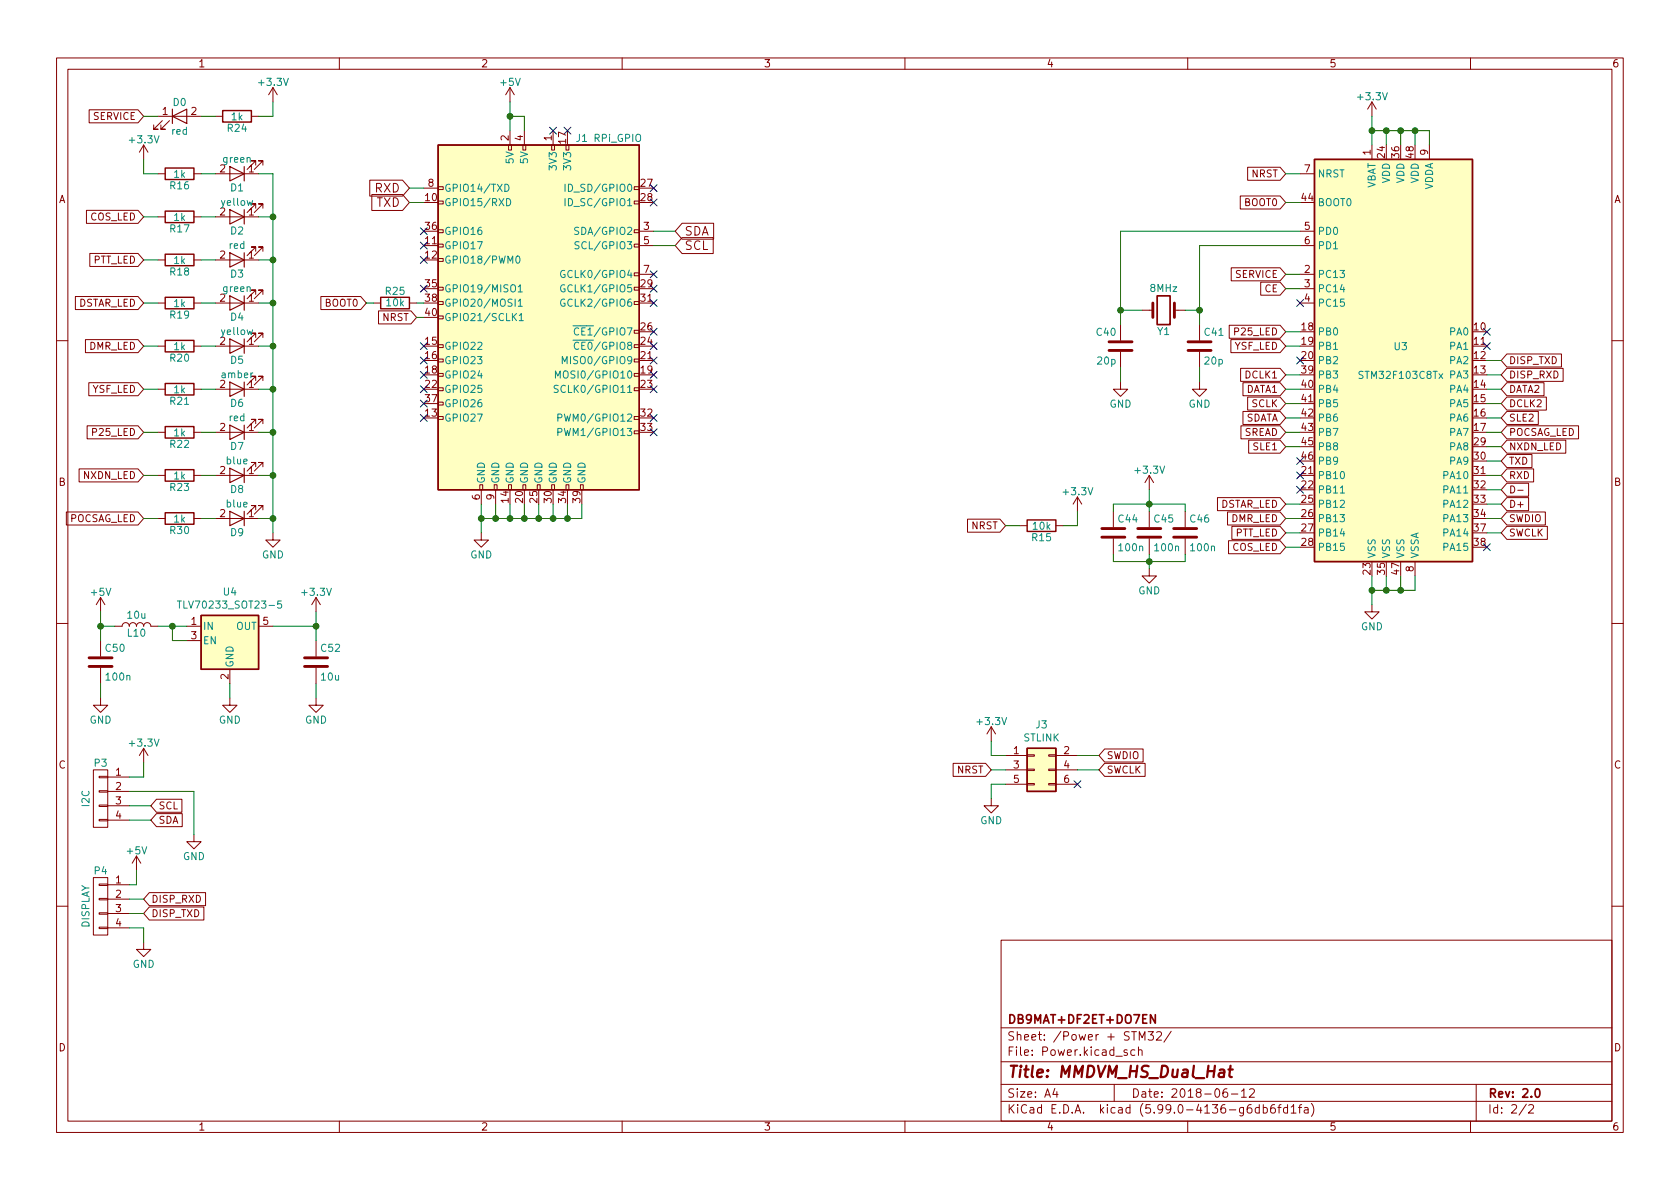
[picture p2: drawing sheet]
<svg xmlns="http://www.w3.org/2000/svg" width="297mm" height="210mm" viewBox="0 0 297 210" stroke-linecap="round" stroke-linejoin="round" font-family="sans-serif">
<g fill="none" stroke="#840000" stroke-width=".18">
<path d="M10 10.2h277v190.1h-277zM12 12.2h273v186.1h-273zM15.8 19.4h8.6l1 1.2-1 1.1h-8.6zM48.3 15.5l-.8 1.3M48.3 15.5v2.5M48.3 15.5l.7 1.3M60 10.2v2M90.2 15.5l-.8 1.3M90.2 15.5v2.5M90.2 15.5l.7 1.3M110 10.2v2M160 10.2v2"/>
<path d="M210 10.2v2M242.6 18l-.8 1.3M242.6 18v2.6M242.6 18l.7 1.3M260 10.2v2M15.3 37.2h9.1l1 1.1-1 1.2h-9.1zM25.4 25.6l-.8 1.3M25.4 25.6v2.6M25.4 25.6l.8 1.3M27.9 20.6h7.7M27.9 30.7h1.3M27.9 38.3h1.3"/>
<path d="M28.7 21.3l-1.5 1.6h.7h-.7v-.8M30 21.3l-1.6 1.6h.8h-.8v-.8M34.3 30.7h1.3M34.3 38.3h1.3M38.1 20.6h1.3M38.1 30.7h7.6M38.1 38.3h7.6M44.4 20.6h1.3M45.2 36.8v-.7h-.8h.8l-1.5 1.5M45.2 29.2v-.8h-.8h.8l-1.5 1.6M46.5 36.8v-.7h-.8h.8l-1.5 1.5M46.5 29.2v-.8h-.8h.8l-1.5 1.6"/>
<path d="M65.4 31.9h5.8l1.2 1.4-1.2 1.4h-5.8zM65.7 34.4h5.5l1.2 1.4-1.2 1.4h-5.5zM74.9 33.3h2.6M77.5 35.6h.9v.5h-.9zM77.5 33h.9v.5h-.9zM89.9 25.6h.5v.9h-.5zM90.2 23.1v2.5M92.5 25.6h.5v.9h-.5zM92.7 23.1v2.5M97.5 25.6h.5v.9h-.5zM97.8 23.1v2.5M100.1 25.6h.5v.9h-.5z"/>
<path d="M112.1 35.6h.9v.5h-.9zM112.1 33h.9v.5h-.9zM120.6 39.5h5.6v2.8h-5.6l-1.2-1.4zM219.3 34.7h7l1 1.1-1 1.2h-7zM220.6 29.6h5.7l1 1.1-1 1.2h-5.7zM229.9 30.7h2.5M242.6 25.6v2.6M252.7 25.6v2.6M13.3 52.4h11.1l1 1.2-1 1.1h-11.1zM15.9 44.8h8.5l1 1.2-1 1.1h-8.5zM27.9 46h1.3M27.9 53.6h1.3"/>
<path d="M34.3 46h1.3M34.3 53.6h1.3M38.1 46h7.6M38.1 53.6h7.6M45.2 59.7v-.8h-.8h.8l-1.5 1.5M45.2 52.1v-.8h-.8h.8l-1.5 1.5M45.2 44.4v-.7h-.8h.8l-1.5 1.5M46.5 59.7v-.8h-.8h.8l-1.5 1.5M46.5 52.1v-.8h-.8h.8l-1.5 1.5M46.5 44.4v-.7h-.8h.8l-1.5 1.5M56.7 52.4h7.1l1 1.2-1 1.1h-7.1zM66 53.6h1.3"/>
<path d="M66.9 55h5.8l1 1.1-1 1.2h-5.8zM72.4 53.6h1.3M74.9 43.4h2.6M77.5 55.9h.9v.5h-.9zM77.5 53.3h.9v.5h-.9zM77.5 50.8h.9v.5h-.9zM77.5 45.7h.9v.5h-.9zM77.5 43.2h.9v.5h-.9zM77.5 40.6h.9v.5h-.9zM112.1 53.3h.9v.5h-.9zM112.1 50.8h.9v.5h-.9zM112.1 48.3h.9v.5h-.9z"/>
<path d="M112.1 43.2h.9v.5h-.9zM112.1 40.6h.9v.5h-.9zM113 53.6h2.6M113 43.4h2.6M113 40.9h2.6M113 48.5h2.6M120.6 42h5.5v2.8h-5.5l-1.2-1.4zM198.1 57.4v2.8M201.9 54.9h1.9M207.6 54.9h1.9M212.1 57.4v2.8M217.3 57.5h9l1 1.2-1 1.1h-9z"/>
<path d="M217.7 47.4h8.6l1 1.1-1 1.2h-8.6zM222.9 49.9h3.4l1 1.1-1 1.2h-3.4zM229.9 53.6h2.5M229.9 43.4h2.5M229.9 40.9h2.5M229.9 48.5h2.5M229.9 51h2.5M10 60.2h2M15.1 60.1h9.3l1 1.1-1 1.2h-9.3zM15.4 75.3h9l1 1.1-1 1.2h-9zM15.7 67.7h8.7l1 1.1-1 1.2h-8.7zM27.9 76.4h1.3"/>
<path d="M27.9 68.8h1.3M27.9 61.2h1.3M34.3 76.4h1.3M34.3 68.8h1.3M34.3 61.2h1.3M38.1 76.4h7.6M38.1 68.8h7.6M38.1 61.2h7.6M45.2 74.9v-.7h-.8h.8l-1.5 1.5M45.2 67.3v-.8h-.8h.8l-1.5 1.6M46.5 74.9v-.7h-.8h.8l-1.5 1.5M46.5 67.3v-.8h-.8h.8l-1.5 1.6"/>
<path d="M77.5 73.7h.9v.5h-.9zM77.5 71.1h.9v.5h-.9zM77.5 68.6h.9v.5h-.9zM77.5 66h.9v.5h-.9zM77.5 63.5h.9v.5h-.9zM77.5 61h.9v.5h-.9zM112.1 76.2h.9v.5h-.9zM112.1 73.7h.9v.5h-.9zM112.1 68.6h.9v.5h-.9zM112.1 66h.9v.5h-.9zM112.1 63.5h.9v.5h-.9zM113 63.7h2.6"/>
<path d="M198.1 67.6v1.2h1.3l-1.3 1.3-1.3-1.3h1.3M198.1 62.2v2.8M212.1 67.6v1.2h1.3l-1.3 1.3-1.3-1.3h1.3M212.1 62.2v2.8M217.6 60.1h8.7l1 1.1-1 1.2h-8.7zM219.3 65.1h7l1 1.2-1 1.1h-7zM219.4 75.3h6.9l1 1.1-1 1.2h-6.9zM219.8 72.8h6.5l1 1.1-1 1.2h-6.5zM219.8 67.7h6.5l1 1.1-1 1.2h-6.5zM220.6 70.2h5.7l1 1.2-1 1.1h-5.7zM220.8 77.8h5.5l1 1.2-1 1.1h-5.5zM229.9 71.4h2.5"/>
<path d="M260.3 61.2h2.6M266.4 67.7h6.6v2.3h-6.6l-1-1.2zM266.4 77.8h10.4v2.3h-10.4l-1-1.1zM266.4 75.3h12.7v2.3h-12.7l-1-1.2zM266.4 72.8h5.6v2.3h-5.6l-1-1.2zM266.4 70.2h7v2.3h-7l-1-1.1zM266.4 65.1h10v2.3h-10l-1-1.1zM266.4 62.6h9.7v2.3h-9.7l-1-1.2zM285 60.2h2M11.7 90.5h12.7l1 1.2-1 1.1h-12.7zM14 82.9h10.4l1 1.2-1 1.1h-10.4zM27.9 91.7h1.3"/>
<path d="M27.9 84.1h1.3M34.3 91.7h1.3M34.3 84.1h1.3M38.1 91.7h7.6M38.1 84.1h7.6M45.2 90.2v-.8h-.8h.8l-1.5 1.5M45.2 82.5v-.7h-.8h.8l-1.5 1.5M46.5 90.2v-.8h-.8h.8l-1.5 1.5M46.5 82.5v-.7h-.8h.8l-1.5 1.5M48.3 94.2v1.3h1.2l-1.2 1.3-1.3-1.3h1.3M84.8 85.7h.5v.9h-.5zM85.1 94.2v1.3h1.3l-1.3 1.3-1.3-1.3h1.3"/>
<path d="M85.1 86.6v2.5M87.4 85.7h.5v.9h-.5zM87.6 86.6v2.5M89.9 85.7h.5v.9h-.5zM92.5 85.7h.5v.9h-.5zM95 85.7h.5v.9h-.5zM97.5 85.7h.5v.9h-.5zM100.1 85.7h.5v.9h-.5zM102.6 85.7h.5v.9h-.5zM171.1 91.8h5.7l1 1.2-1 1.1h-5.7zM180.3 93h1.3M186.7 93h1.3"/>
<path d="M190.5 87.9l.8 1.2M190.5 87.9v2.5M190.5 87.9l-.8 1.2M196.8 90.4v2.8M196.8 95.2v2.8M203.2 84.1l-.8 1.2M203.2 84.1v2.5M203.2 90.4v2.8M203.2 95.2v2.8M203.2 84.1l.8 1.2M209.5 90.4v2.8M209.5 95.2v2.8"/>
<path d="M215.3 88h11l1 1.1-1 1.2h-11zM217 90.5h9.3l1 1.2-1 1.1h-9.3zM217.2 95.6h9.1l1 1.2-1 1.1h-9.1zM217.8 93.1h8.5l1 1.1-1 1.2h-8.5zM229.9 84.1h2.5M250.2 99.3v2.5M260.3 84.1h2.6M266.4 93.1h7.2v2.3h-7.2l-1-1.2zM266.4 90.5h6.8v2.3h-6.8l-1-1.1zM266.4 88h3.9v2.3h-3.9l-1-1.2zM266.4 85.5h3.9v2.3h-3.9l-1-1.2zM266.4 82.9h4.8v2.3h-4.8l-1-1.1z"/>
<path d="M266.4 80.4h4.5v2.3h-4.5l-1-1.2zM267.1 85.9a.63 .63 0 0 1 .7 .6 .63 .63 0 0 1-.7 .7zM268.4 86.7h.9M10 110.2h2M17.8 105.7v2.5M17.8 113.3v2.8M17.8 118.1v2.8M17.8 105.7l-.8 1.2M17.8 105.7l.7 1.2M20.3 110.7h1.3a.64 .64 0 0 1 .6-.6 .64 .64 0 0 1 .7 .6 .64 .64 0 0 1 .6-.6 .64 .64 0 0 1 .6 .6 .64 .64 0 0 1 .7-.6 .64 .64 0 0 1 .6 .6 .64 .64 0 0 1 .6-.6 .64 .64 0 0 1 .7 .6h1.2M33 110.7h2.6M33 113.3h2.6"/>
<path d="M40.6 118.4v2.5M45.7 110.7h2.6M55.9 105.7v2.5M55.9 113.3v2.8M55.9 118.1v2.8M55.9 105.7l-.8 1.2M55.9 105.7l.7 1.2M203.2 100.6v1.2h1.3l-1.3 1.3-1.3-1.3h1.3M242.6 106.9v1.3h1.2l-1.2 1.3-1.3-1.3h1.3M285 110.2h2M16.5 136.1h2.5v10.2h-2.5zM17.5 139.8h1.5v.3h-1.5z"/>
<path d="M17.5 137.3h1.5v.2h-1.5zM17.8 123.4v1.3h1.2l-1.2 1.3-1.3-1.3h1.3M19 137.4h3.9M19 139.9h3.9M25.4 132.3v2.6M25.4 132.3l-.8 1.3M25.4 132.3l.8 1.3M40.6 123.4v1.3h1.3l-1.3 1.3-1.2-1.3h1.2M55.9 123.4v1.3h1.2l-1.2 1.3-1.3-1.3h1.3M168.5 135h5.8l1 1.1-1 1.2h-5.8zM175.3 128.5l.7 1.3M175.3 128.5v2.6"/>
<path d="M175.3 128.5l-.8 1.3M177.8 133.6h3.8M177.8 136.1h3.8M177.8 138.7h3.8M181.6 138.6h1.3v.2h-1.3zM181.6 133.5h1.3v.2h-1.3zM181.6 136h1.3v.3h-1.3zM185.4 138.6h1.3v.2h-1.3zM185.4 133.5h1.3v.2h-1.3zM185.4 136h1.3v.3h-1.3zM186.7 133.6h3.8M186.7 136.1h3.8"/>
<path d="M186.7 138.7h3.8M195.3 132.4h6.8v2.3h-6.8l-1-1.1zM195.3 135h7.2v2.3h-7.2l-1-1.2zM16.5 155.2h2.5v10.1h-2.5zM17.5 158.9h1.5v.2h-1.5zM17.5 156.3h1.5v.3h-1.5zM17.5 144.9h1.5v.3h-1.5zM17.5 142.4h1.5v.2h-1.5zM19 156.5h3.9M19 159h3.9M19 142.5h3.9M19 145h3.9"/>
<path d="M24.1 151.4l-.7 1.2M24.1 151.4v2.5M24.1 151.4l.8 1.2M26.4 157.8h9.9v2.3h-9.9l-1-1.1zM27.7 143.9h4.5v2.3h-4.5l-1-1.2zM27.7 141.3h4.5v2.3h-4.5l-1-1.1zM34.3 147.6v1.2h1.3l-1.3 1.3-1.3-1.3h1.3M175.3 141.2v1.3h1.2l-1.2 1.3-1.3-1.3h1.3M10 160.2h2M17.5 164h1.5v.2h-1.5zM17.5 161.4h1.5v.3h-1.5zM19 161.5h3.9"/>
<path d="M19 164.1h3.9M25.4 166.6v1.3h1.3l-1.3 1.3-1.3-1.3h1.3M26.4 160.4h9.6v2.3h-9.6l-1-1.2zM177 166.3h108v32h-108zM285 160.2h2M60 198.3v2M110 198.3v2M160 198.3v2M177 194.8h108M177 191.8h108M177 187.8h108M177 181.8h108"/>
<path d="M186.5 192.5l-.4 1h1M186.9 193v1M197 191.8v3M199.3 185.7l-.4-.1-.2 .2 .1 .3 .5 .1v.4h-.6M200.6 185.7l-.4-.1-.3 .3v.4l.2 .3h.5M201.3 185.8l.2-.2 .4 .1v.9M201.3 185.1v1.5M201.4 183.9v-1.5l.5 1.1 .5-1.1v1.5M203 182.4h.9l-.5 .6 .5 .1v.7l-.3 .1h-.4l-.2-.1M204.5 182.6l.6-.2 .2 .2 .1 .3-1 1h1M207.1 182.4l-1.3 1.9M210 198.3v2"/>
<path d="M216.9 192.5a.59 .59 0 0 0-.7 .7v.5l.2 .3h.4l.2-.1 .1-.5-.2-.2-.4-.1-.3 .3M217.7 193.5h1.2M219.5 193l.4-.5v1.5M219.5 194h.9M220.9 192.7l.6-.2 .2 .2 .1 .3-.9 1h.9M221.2 195.3a.59 .59 0 0 0-.7 .7v.5l.1 .3h.5l.2-.1 .1-.5-.2-.2-.4-.1-.3 .3M222.6 195.9l-.4-.1-.3 .3v.4l.2 .3h.5M222.6 195.3v1.5M223.4 195.9l.4-.1 .3 .3v.4l-.2 .3h-.5M223.4 195.3v1.5M225.4 195.3a.59 .59 0 0 0-.8 .7v.5l.2 .3h.4l.2-.1 .1-.5-.1-.2-.5-.1-.3 .3M225.9 195.8h.6"/>
<path d="M226.5 195.3l-.4 .2v1.3M227.6 195.9l-.4-.1-.3 .3v.4l.2 .3h.5M227.6 195.3v1.5M228.3 195.8l.4-.5v1.5M228.3 196.8h.8M229.6 195.8h.5M230.1 195.3l-.3 .2v1.3M230.6 195.9h.6l.1 .9M231.3 196.2l-.5 .1a.29 .29 0 0 0-.2 .2 .29 .29 0 0 0 .2 .3h.5M231.9 195.1a1.72 1.72 0 0 1 0 2.3M260 198.3v2M261 191.8v6.5"/>
<path d="M269.9 195.3l-1.3 1.9M270.3 195.5l.6-.2 .2 .2 .1 .3-1 1h1"/>
</g>
<path d="M204.6 52.3h2.3v5.1h-2.3zM204.3 179.4v1.5l-.9-1.5v1.5M271.6 192.6l.2-.1a.82 .82 0 0 1 .6 .7 .82 .82 0 0 1-.3 .8h-.2a.81 .81 0 0 1-.6-.6 .81 .81 0 0 1 .3-.8z" fill="none" stroke="#840000" stroke-width=".3"/>
<path d="M217.2 189.1h.8M217.6 188.5l-.2 1.7v.2l.4 .1" fill="none" stroke="#840000" stroke-width=".4"/>
<g fill="none" stroke="#840000" stroke-width=".25">
<path d="M39.4 19.6h5v2h-5zM29.2 29.7h5.1v2h-5.1zM29.2 37.3h5.1v2.1h-5.1zM77.5 25.6h35.5v61h-35.5zM232.4 28.2h27.9v71.1h-27.9zM29.2 45h5.1v2h-5.1zM29.2 52.6h5.1v2h-5.1zM67.3 52.6h5.1v2h-5.1zM29.2 75.4h5.1v2.1h-5.1zM29.2 67.8h5.1v2h-5.1zM29.2 60.2h5.1v2h-5.1zM29.2 90.7h5.1v2h-5.1z"/>
<path d="M29.2 83.1h5.1v2h-5.1zM181.6 91.9h5.1v2.1h-5.1zM35.6 108.8h10.1v9.6h-10.1zM181.6 132.3h5.1v7.6h-5.1z"/>
</g>
<g fill="none" stroke="#840000" stroke-width=".2">
<path d="M30.5 19.3v2.5M30.5 20.6l2.5-1.3v2.5zM40.6 37.1l2.6 1.2-2.6 1.3zM40.6 29.5l2.6 1.2-2.6 1.3zM43.2 29.5v2.5M43.2 37.1v2.5M40.6 59.9l2.6 1.3-2.6 1.3zM40.6 52.3l2.6 1.3-2.6 1.3zM40.6 44.7l2.6 1.3-2.6 1.2zM43.2 44.7v2.5M43.2 52.3v2.6M43.2 59.9v2.6"/>
<path d="M40.6 75.2l2.6 1.2-2.6 1.3zM40.6 67.6l2.6 1.2-2.6 1.3zM43.2 67.6v2.5M43.2 75.2v2.5M40.6 90.4l2.6 1.3-2.6 1.3zM40.6 82.8l2.6 1.3-2.6 1.2zM43.2 82.8v2.5M43.2 90.4v2.6"/>
</g>
<g fill="#ffffc2" stroke="#ffffc2" stroke-width=".18">
<path d="M77.5 25.6h35.5v61h-35.5z"/>
<path d="M232.4 28.2h27.9v71.1h-27.9z"/>
<path d="M35.6 108.8h10.1v9.6h-10.1z"/>
<path d="M181.6 132.3h5.1v7.6h-5.1z"/>
</g>
<g fill="none" stroke="#008484" stroke-width=".18">
<path d="M89.3 32.6a.64 .64 0 0 1 .7 .6 .64 .64 0 0 1-.7 .6zM89.6 35.1a.64 .64 0 0 1 .7 .6 .64 .64 0 0 1-.7 .7zM99.9 32.6v1.2M99.9 35.1v1.3M90.8 56l.5 .7M91.3 45.4l.2-.1a.68 .68 0 0 1 .4 .6 .68 .68 0 0 1-.4 .6l-.2-.1-.1-.3zM91.3 55.4l-.7 .8M91.6 50.7l.4-.3v1.2M91.6 53.3l.4-.4v1.3M91.6 51.6h.8M91.6 54.2h.8M91.8 55.8l.4-.4v1.3"/>
<path d="M91.8 56.7h.7M99.8 50.4a.59 .59 0 0 0-.7 .6 .59 .59 0 0 0 .7 .6l.1-.5h-.2M99.8 53a.59 .59 0 0 0-.7 .5 .59 .59 0 0 0 .7 .6l.1-.5h-.2M99.8 47.9a.59 .59 0 0 0-.7 .5 .59 .59 0 0 0 .7 .6l.1-.5h-.2M101.3 57.6h1.3M102.3 58.1a.6 .6 0 0 0-.8 .4 .6 .6 0 0 0 .6 .7l.2-.1M102.3 40.3l-.5-.1-.2 .2 .1 .3 .6 .3v.3l-.2 .2-.5-.1M102.4 42.8l-.5-.1-.2 .3 .1 .3 .5 .2v.4l-.2 .1-.4-.1M98.2 66.9v-1.3l.4 .9 .5-.9v1.3M98.6 73.9l.6-.1 .2-.2-.1-.3-.7-.1v1.3M98.6 76.4h.6l.2-.2-.1-.3-.7-.1v1.2M98.7 68.2l-.5-.1-.2 .2v.3l.6 .3 .1 .3-.2 .2-.5-.1"/>
<path d="M99.4 64.3v-1.2l.4 .9 .5-.9v1.2M101.3 60.2h1.3M102.3 60.6a.6 .6 0 0 0-.8 .5 .6 .6 0 0 0 .6 .7l.2-.1M237 87.2h.7M31.4 106.3h.7M31.7 106.3v1.2M49.7 106.3h-.6v.6l.2-.1h.4l.1 .2-.1 .4-.1 .1-.5-.1"/>
</g>
<g fill="none" stroke="#840000" stroke-width=".51">
<path d="M203.8 53.6v2.5M207.6 53.6v2.5M196.1 62h4.1M196.1 60.4h4.1M210.1 62h4M210.1 60.4h4M194.8 95h4.1M194.8 93.5h4.1M201.2 95h4M201.2 93.5h4M207.5 95h4.1M207.5 93.5h4.1"/>
<path d="M15.7 117.9h4.1M15.7 116.3h4.1M53.8 117.9h4.1M53.8 116.3h4.1"/>
</g>
<g fill="none" stroke="#008400" stroke-width=".18">
<path d="M48.3 18v2.6h-2.6M90.2 18v5.1M25.4 28.2v2.5h2.5M25.4 38.3h2.5M25.4 20.6h2.5M35.6 30.7h2.5M35.6 38.3h2.5M35.6 20.6h2.5M45.7 30.7h2.6v63.5M45.7 38.3h2.6M72.4 35.8h2.5M72.4 33.3h2.5"/>
<path d="M90.2 20.6h2.5v2.5M227.3 30.7h2.6M227.3 35.8h2.6M242.6 20.6v5M242.6 23.1h10.1v2.5M245.1 23.1v2.5M247.6 23.1v2.5M250.2 23.1v2.5M25.4 53.6h2.5M25.4 46h2.5M35.6 53.6h2.5M35.6 46h2.5"/>
<path d="M45.7 53.6h2.6M45.7 46h2.6M64.8 53.6h1.2M73.7 53.6h1.2M73.7 56.1h1.2M115.6 40.9h3.8M115.6 43.4h3.8M198.1 54.9h3.8M209.5 54.9h2.6M227.3 58.7h2.6M227.3 51h2.6M227.3 48.5h2.6"/>
<path d="M229.9 40.9h-31.8v16.5M229.9 43.4h-17.8v14M25.4 61.2h2.5M25.4 68.8h2.5M25.4 76.4h2.5M35.6 61.2h2.5M35.6 68.8h2.5M35.6 76.4h2.5M45.7 61.2h2.6M45.7 68.8h2.6M45.7 76.4h2.6M198.1 65v2.6"/>
<path d="M212.1 65v2.6M227.3 61.2h2.6M227.3 68.8h2.6M227.3 71.4h2.6M227.3 73.9h2.6M227.3 76.4h2.6M227.3 79h2.6M227.3 66.3h2.6M262.9 68.8h2.5M262.9 71.4h2.5M262.9 73.9h2.5M262.9 76.4h2.5"/>
<path d="M262.9 79h2.5M262.9 63.7h2.5M262.9 66.3h2.5M25.4 91.7h2.5M25.4 84.1h2.5M35.6 91.7h2.5M35.6 84.1h2.5M45.7 91.7h2.6M45.7 84.1h2.6M85.1 89.1v5.1M87.6 89.1v2.6M90.2 89.1v2.6"/>
<path d="M92.7 89.1v2.6M95.2 89.1v2.6M97.8 89.1v2.6M100.3 89.1v2.6M102.9 89.1v2.6h-17.8M177.8 93h2.5M190.5 90.4v2.6h-2.5M196.8 90.4v-1.3h12.7v1.3M196.8 98v1.3h12.7v-1.3M203.2 86.6v3.8M203.2 98v2.6M227.3 91.7h2.6"/>
<path d="M227.3 89.1h2.6M227.3 94.2h2.6M227.3 96.8h2.6M262.9 91.7h2.5M262.9 81.5h2.5M262.9 84.1h2.5M262.9 89.1h2.5M262.9 86.6h2.5M262.9 94.2h2.5M17.8 108.2v5.1M17.8 110.7h2.5M27.9 110.7h5.1"/>
<path d="M30.5 110.7v2.6h2.5M48.3 110.7h7.6M55.9 108.2v5.1M242.6 101.8v5.1M245.1 101.8v2.6M247.6 101.8v2.6M250.2 101.8v2.6h-7.6M17.8 120.9v2.5M22.9 139.9h11.4v7.7M25.4 134.9v2.5h-2.5M40.6 120.9v2.5M55.9 120.9v2.5"/>
<path d="M175.3 131.1v2.5h2.5M175.3 136.1h2.5M177.8 138.7h-2.5v2.5M190.5 133.6h3.8M190.5 136.1h3.8M22.9 142.5h3.8M22.9 145h3.8M22.9 159h2.5M24.1 153.9v2.6h-1.2M22.9 164.1h2.5v2.5M22.9 161.5h2.5"/>
</g>
<g fill="none" stroke="#000084" stroke-width=".18">
<path d="M97.2 22.5l1.2 1.2M98.4 22.5l-1.2 1.2M99.7 22.5l1.2 1.2M100.9 22.5l-1.2 1.2M115 32.7l1.2 1.2M115 35.2l1.2 1.2M116.2 32.7l-1.2 1.2M116.2 35.2l-1.2 1.2M74.3 40.3l1.2 1.2M74.3 42.8l1.2 1.2M74.3 50.4l1.2 1.3M74.3 45.4l1.2 1.2"/>
<path d="M75.5 40.3l-1.2 1.2M75.5 42.8l-1.2 1.2M75.5 50.4l-1.2 1.3M75.5 45.4l-1.2 1.2M115 58.1l1.2 1.2M115 47.9l1.2 1.2M115 53l1.2 1.2M115 50.4l1.2 1.3M116.2 58.1l-1.2 1.2M116.2 47.9l-1.2 1.2M116.2 53l-1.2 1.2M116.2 50.4l-1.2 1.3"/>
<path d="M229.3 53l1.2 1.2M230.5 53l-1.2 1.2M262.3 58.1l1.2 1.2M263.5 58.1l-1.2 1.2M74.3 60.6l1.2 1.2M74.3 68.2l1.2 1.2M74.3 73.3l1.2 1.2M74.3 70.8l1.2 1.2M74.3 63.1l1.2 1.3M74.3 65.7l1.2 1.2M75.5 60.6l-1.2 1.2M75.5 68.2l-1.2 1.2"/>
<path d="M75.5 73.3l-1.2 1.2M75.5 70.8l-1.2 1.2M75.5 63.1l-1.2 1.3M75.5 65.7l-1.2 1.2M115 60.6l1.2 1.2M115 68.2l1.2 1.2M115 65.7l1.2 1.2M115 75.8l1.2 1.3M115 73.3l1.2 1.2M115 63.1l1.2 1.3M116.2 60.6l-1.2 1.2M116.2 68.2l-1.2 1.2"/>
<path d="M116.2 65.7l-1.2 1.2M116.2 75.8l-1.2 1.3M116.2 73.3l-1.2 1.2M116.2 63.1l-1.2 1.3M229.3 63.1l1.2 1.3M230.5 63.1l-1.2 1.3M262.3 60.6l1.2 1.2M263.5 60.6l-1.2 1.2M229.3 80.9l1.2 1.2M229.3 86l1.2 1.2M229.3 83.5l1.2 1.2M230.5 80.9l-1.2 1.2"/>
<path d="M230.5 86l-1.2 1.2M230.5 83.5l-1.2 1.2M262.3 96.2l1.2 1.2M263.5 96.2l-1.2 1.2M189.9 138.1l1.2 1.2M191.1 138.1l-1.2 1.2"/>
</g>
<g fill="#008400" stroke="#008400" stroke-width=".18">
<circle cx="245.1" cy="23.1" r=".51"/>
<circle cx="247.7" cy="23.1" r=".51"/>
<circle cx="250.2" cy="23.1" r=".51"/>
<circle cx="198.1" cy="54.9" r=".51"/>
<circle cx="95.3" cy="91.7" r=".51"/>
<circle cx="97.8" cy="91.7" r=".51"/>
<circle cx="100.3" cy="91.7" r=".51"/>
<circle cx="17.8" cy="110.7" r=".51"/>
<circle cx="242.6" cy="104.4" r=".51"/>
<circle cx="203.2" cy="89.1" r=".51"/>
<circle cx="203.2" cy="99.3" r=".51"/>
<circle cx="245.1" cy="104.4" r=".51"/>
<circle cx="247.7" cy="104.4" r=".51"/>
<circle cx="212.1" cy="54.9" r=".51"/>
<circle cx="242.6" cy="23.1" r=".51"/>
<circle cx="90.2" cy="20.6" r=".51"/>
<circle cx="85.1" cy="91.7" r=".51"/>
<circle cx="87.6" cy="91.7" r=".51"/>
<circle cx="90.2" cy="91.7" r=".51"/>
<circle cx="92.7" cy="91.7" r=".51"/>
<circle cx="48.3" cy="76.4" r=".51"/>
<circle cx="48.3" cy="84.1" r=".51"/>
<circle cx="30.5" cy="110.7" r=".51"/>
<circle cx="48.3" cy="91.7" r=".51"/>
<circle cx="55.9" cy="110.7" r=".51"/>
<circle cx="48.3" cy="61.2" r=".51"/>
<circle cx="48.3" cy="68.8" r=".51"/>
<circle cx="48.3" cy="38.3" r=".51"/>
<circle cx="48.3" cy="46" r=".51"/>
<circle cx="48.3" cy="53.6" r=".51"/>
</g>
<text font-size="2.8" fill="#840000" x="178" y="190.6">Title: MMDVM_HS_Dual_Hat</text>
<g font-size="2.1" fill="#840000">
<text x="66.3" y="34">RXD</text>
<text x="66.5" y="36.6">TXD</text>
<text x="121" y="41.7">SDA</text>
<text x="121" y="44.2">SCL</text>
<text x="178" y="184">Sheet: /Power + STM32/</text>
<text x="178" y="181">DB9MAT+DF2ET+DO7EN</text>
<text x="178" y="186.7">File: Power.kicad_sch</text>
<text x="178" y="196.9">KiCad E.D.A. kicad (5.99.0-4136-g6db6fd1fa)</text>
<text x="178" y="194.1">Size: A4</text>
<text x="200" y="194.1">Date: 2018-06-12</text>
<text x="263" y="194.1">Rev: 2.0</text>
<text x="263" y="196.9">Id: 2/2</text>
</g>
<g font-size="1.8" fill="#840000">
<text x="35" y="11.9">1</text>
<text x="85" y="11.9">2</text>
<text x="135" y="11.9">3</text>
<text x="185" y="11.9">4</text>
<text x="235" y="11.9">5</text>
<text x="285" y="11.9">6</text>
<text x="28.7" y="20.3">1</text>
<text x="33.8" y="20.3">2</text>
<text x="89.9" y="24.9" transform="rotate(-90 89.9 24.9)">2</text>
<text x="92.5" y="24.9" transform="rotate(-90 92.5 24.9)">4</text>
<text x="97.5" y="24.9" transform="rotate(-90 97.5 24.9)">1</text>
<text x="100.1" y="25.4" transform="rotate(-90 100.1 25.4)">17</text>
<text x="242.3" y="27.4" transform="rotate(-90 242.3 27.4)">1</text>
<text x="244.9" y="27.9" transform="rotate(-90 244.9 27.9)">24</text>
<text x="247.4" y="27.9" transform="rotate(-90 247.4 27.9)">36</text>
<text x="249.9" y="27.9" transform="rotate(-90 249.9 27.9)">48</text>
<text x="252.5" y="27.4" transform="rotate(-90 252.5 27.4)">9</text>
<text x="10.3" y="35.9">A</text>
<text x="38.9" y="30.5">2</text>
<text x="44" y="30.5">1</text>
<text x="75.2" y="35.6">10</text>
<text x="75.7" y="33">8</text>
<text x="113.3" y="33">27</text>
<text x="113.3" y="35.6">28</text>
<text x="230.2" y="35.6">44</text>
<text x="230.6" y="30.5">7</text>
<text x="285.3" y="35.9">A</text>
<text x="38.9" y="38.1">2</text>
<text x="44" y="38.1">1</text>
<text x="75.2" y="40.6">36</text>
<text x="113.8" y="40.6">3</text>
<text x="230.6" y="40.6">5</text>
<text x="38.9" y="45.7">2</text>
<text x="44" y="45.7">1</text>
<text x="75.2" y="43.2">11</text>
<text x="75.2" y="45.7">12</text>
<text x="113.8" y="43.2">5</text>
<text x="230.6" y="43.2">6</text>
<text x="38.9" y="53.3">2</text>
<text x="44" y="53.3">1</text>
<text x="75.2" y="50.8">35</text>
<text x="75.2" y="53.3">38</text>
<text x="113.3" y="50.8">29</text>
<text x="113.3" y="53.3">31</text>
<text x="113.8" y="48.3">7</text>
<text x="230.6" y="48.3">2</text>
<text x="230.6" y="50.8">3</text>
<text x="230.6" y="53.3">4</text>
<text x="75.2" y="55.9">40</text>
<text x="113.3" y="58.4">26</text>
<text x="230.2" y="58.4">18</text>
<text x="260.6" y="58.4">10</text>
<text x="38.9" y="61">2</text>
<text x="44" y="61">1</text>
<text x="75.2" y="61">15</text>
<text x="75.2" y="63.5">16</text>
<text x="113.3" y="63.5">21</text>
<text x="113.3" y="61">24</text>
<text x="230.2" y="61">19</text>
<text x="230.2" y="63.5">20</text>
<text x="260.6" y="61">11</text>
<text x="260.6" y="63.5">12</text>
<text x="38.9" y="68.6">2</text>
<text x="44" y="68.6">1</text>
<text x="75.2" y="66">18</text>
<text x="75.2" y="68.6">22</text>
<text x="75.2" y="71.1">37</text>
<text x="113.3" y="66">19</text>
<text x="113.3" y="68.6">23</text>
<text x="230.2" y="66">39</text>
<text x="230.2" y="68.6">40</text>
<text x="230.2" y="71.1">41</text>
<text x="260.6" y="66">13</text>
<text x="260.6" y="68.6">14</text>
<text x="260.6" y="71.1">15</text>
<text x="38.9" y="76.2">2</text>
<text x="44" y="76.2">1</text>
<text x="75.2" y="73.7">13</text>
<text x="113.3" y="73.7">32</text>
<text x="113.3" y="76.2">33</text>
<text x="230.2" y="73.7">42</text>
<text x="230.2" y="76.2">43</text>
<text x="260.6" y="73.7">16</text>
<text x="260.6" y="76.2">17</text>
<text x="38.9" y="83.8">2</text>
<text x="44" y="83.8">1</text>
<text x="230.2" y="83.8">21</text>
<text x="230.2" y="78.7">45</text>
<text x="230.2" y="81.3">46</text>
<text x="260.6" y="83.8">31</text>
<text x="260.6" y="78.7">29</text>
<text x="260.6" y="81.3">30</text>
<text x="10.3" y="85.9">B</text>
<text x="84.8" y="88.4" transform="rotate(-90 84.8 88.4)">6</text>
<text x="87.4" y="88.4" transform="rotate(-90 87.4 88.4)">9</text>
<text x="89.9" y="88.9" transform="rotate(-90 89.9 88.9)">14</text>
<text x="92.5" y="88.9" transform="rotate(-90 92.5 88.9)">20</text>
<text x="95" y="88.9" transform="rotate(-90 95 88.9)">25</text>
<text x="97.5" y="88.9" transform="rotate(-90 97.5 88.9)">30</text>
<text x="100.1" y="88.9" transform="rotate(-90 100.1 88.9)">34</text>
<text x="102.6" y="88.9" transform="rotate(-90 102.6 88.9)">39</text>
<text x="230.2" y="86.4">22</text>
<text x="230.2" y="88.9">25</text>
<text x="260.6" y="86.4">32</text>
<text x="260.6" y="88.9">33</text>
<text x="285.3" y="85.9">B</text>
<text x="38.9" y="91.4">2</text>
<text x="44" y="91.4">1</text>
<text x="230.2" y="91.4">26</text>
<text x="230.2" y="94">27</text>
<text x="260.6" y="91.4">34</text>
<text x="260.6" y="94">37</text>
<text x="230.2" y="96.5">28</text>
<text x="242.3" y="101.6" transform="rotate(-90 242.3 101.6)">23</text>
<text x="244.9" y="101.6" transform="rotate(-90 244.9 101.6)">35</text>
<text x="247.4" y="101.6" transform="rotate(-90 247.4 101.6)">47</text>
<text x="249.9" y="101.1" transform="rotate(-90 249.9 101.1)">8</text>
<text x="260.6" y="96.5">38</text>
<text x="33.8" y="110.5">1</text>
<text x="33.8" y="113">3</text>
<text x="46.5" y="110.5">5</text>
<text x="40.4" y="120.1" transform="rotate(-90 40.4 120.1)">2</text>
<text x="10.3" y="135.9">C</text>
<text x="20.5" y="137.2">1</text>
<text x="179.2" y="133.3">1</text>
<text x="179.2" y="135.9">3</text>
<text x="188.1" y="133.3">2</text>
<text x="188.1" y="135.9">4</text>
<text x="285.3" y="135.9">C</text>
<text x="20.5" y="139.7">2</text>
<text x="20.5" y="142.2">3</text>
<text x="179.2" y="138.4">5</text>
<text x="188.1" y="138.4">6</text>
<text x="20.5" y="144.8">4</text>
<text x="20.5" y="156.2">1</text>
<text x="20.5" y="158.7">2</text>
<text x="20.5" y="161.3">3</text>
<text x="20.5" y="163.8">4</text>
<text x="10.3" y="185.9">D</text>
<text x="285.3" y="185.9">D</text>
<text x="35" y="199.9">1</text>
<text x="85" y="199.9">2</text>
<text x="135" y="199.9">3</text>
<text x="185" y="199.9">4</text>
<text x="235" y="199.9">5</text>
<text x="285" y="199.9">6</text>
</g>
<g font-size="1.8" fill="#008484">
<text x="45.9" y="15.2">+3.3V</text>
<text x="88.6" y="15.2">+5V</text>
<text x="240.2" y="17.7">+3.3V</text>
<text x="30.4" y="23.8">red</text>
<text x="30.6" y="18.7">D0</text>
<text x="40.3" y="23.3">R24</text>
<text x="40.9" y="21.3">1k</text>
<text x="23.1" y="25.3">+3.3V</text>
<text x="39.5" y="28.8">green</text>
<text x="90.8" y="28.8" transform="rotate(-90 90.8 28.8)">5V</text>
<text x="93.3" y="28.8" transform="rotate(-90 93.3 28.8)">5V</text>
<text x="98.4" y="29.8" transform="rotate(-90 98.4 29.8)">3V3</text>
<text x="101" y="29.8" transform="rotate(-90 101 29.8)">3V3</text>
<text x="101.9" y="25.1">J1</text>
<text x="105" y="25.1">RPi_GPIO</text>
<text x="30.1" y="33.5">R16</text>
<text x="30.8" y="31.4">1k</text>
<text x="40.8" y="33.8">D1</text>
<text x="78.5" y="33.9">GPIO14/TXD</text>
<text x="100.9" y="33.9">ID_SD/GPIO0</text>
<text x="232.9" y="31.4">NRST</text>
<text x="243.2" y="33.5" transform="rotate(-90 243.2 33.5)">VBAT</text>
<text x="245.7" y="32.4" transform="rotate(-90 245.7 32.4)">VDD</text>
<text x="248.3" y="32.4" transform="rotate(-90 248.3 32.4)">VDD</text>
<text x="250.8" y="32.4" transform="rotate(-90 250.8 32.4)">VDD</text>
<text x="253.4" y="33.7" transform="rotate(-90 253.4 33.7)">VDDA</text>
<text x="30.1" y="41.1">R17</text>
<text x="30.8" y="39.1">1k</text>
<text x="39.2" y="36.4">yellow</text>
<text x="40.8" y="41.5">D2</text>
<text x="78.5" y="36.4">GPIO15/RXD</text>
<text x="78.5" y="41.5">GPIO16</text>
<text x="100.9" y="36.4">ID_SC/GPIO1</text>
<text x="102.4" y="41.5">SDA/GPIO2</text>
<text x="232.9" y="36.4">BOOT0</text>
<text x="232.9" y="41.5">PD0</text>
<text x="30.8" y="46.7">1k</text>
<text x="40.5" y="44">red</text>
<text x="78.5" y="44.1">GPIO17</text>
<text x="78.5" y="46.6">GPIO18/PWM0</text>
<text x="102.6" y="44.1">SCL/GPIO3</text>
<text x="232.9" y="44.1">PD1</text>
<text x="30.1" y="48.7">R18</text>
<text x="39.5" y="51.6">green</text>
<text x="40.8" y="49.1">D3</text>
<text x="68.2" y="52.1">R25</text>
<text x="78.5" y="51.7">GPIO19/MISO1</text>
<text x="100.1" y="51.7">GCLK1/GPIO5</text>
<text x="100.1" y="49.1">GCLK0/GPIO4</text>
<text x="203.4" y="51.6">8MHz</text>
<text x="232.9" y="49.1">PC13</text>
<text x="232.9" y="51.7">PC14</text>
<text x="30.1" y="56.3">R19</text>
<text x="30.8" y="54.3">1k</text>
<text x="39.2" y="59.2">yellow</text>
<text x="40.8" y="56.7">D4</text>
<text x="68.4" y="54.2">10k</text>
<text x="78.5" y="54.2">GPIO20/MOSI1</text>
<text x="78.5" y="56.8">GPIO21/SCLK1</text>
<text x="100.1" y="54.2">GCLK2/GPIO6</text>
<text x="102.7" y="59.3">~CE1~/GPIO7</text>
<text x="193.9" y="59.4">C40</text>
<text x="204.7" y="59.2">Y1</text>
<text x="213" y="59.4">C41</text>
<text x="232.9" y="59.3">PB0</text>
<text x="232.9" y="54.2">PC15</text>
<text x="256.4" y="59.3">PA0</text>
<text x="30.1" y="63.9">R20</text>
<text x="30.8" y="61.9">1k</text>
<text x="40.8" y="64.3">D5</text>
<text x="78.5" y="61.8">GPIO22</text>
<text x="78.5" y="64.4">GPIO23</text>
<text x="100.6" y="64.4">MISO0/GPIO9</text>
<text x="102.7" y="61.8">~CE0~/GPIO8</text>
<text x="194.1" y="64.5">20p</text>
<text x="213.1" y="64.5">20p</text>
<text x="232.9" y="61.8">PB1</text>
<text x="232.9" y="64.4">PB2</text>
<text x="246.5" y="61.9">U3</text>
<text x="256.4" y="61.8">PA1</text>
<text x="256.4" y="64.4">PA2</text>
<text x="30.1" y="71.6">R21</text>
<text x="30.8" y="69.5">1k</text>
<text x="39.3" y="66.9">amber</text>
<text x="40.8" y="71.9">D6</text>
<text x="78.5" y="66.9">GPIO24</text>
<text x="78.5" y="69.5">GPIO25</text>
<text x="99.3" y="69.5">SCLK0/GPIO11</text>
<text x="99.6" y="66.9">MOSI0/GPIO10</text>
<text x="232.9" y="66.9">PB3</text>
<text x="232.9" y="69.5">PB4</text>
<text x="240.6" y="67">STM32F103C8Tx</text>
<text x="256.4" y="66.9">PA3</text>
<text x="256.4" y="69.5">PA4</text>
<text x="30.8" y="77.2">1k</text>
<text x="40.5" y="74.5">red</text>
<text x="78.5" y="74.5">GPIO27</text>
<text x="78.5" y="72">GPIO26</text>
<text x="99.8" y="74.5">PWM0/GPIO12</text>
<text x="99.8" y="77.1">PWM1/GPIO13</text>
<text x="196.2" y="72.1">GND</text>
<text x="210.1" y="72.1">GND</text>
<text x="232.9" y="72">PB5</text>
<text x="232.9" y="74.5">PB6</text>
<text x="232.9" y="77.1">PB7</text>
<text x="256.4" y="72">PA5</text>
<text x="256.4" y="74.5">PA6</text>
<text x="256.4" y="77.1">PA7</text>
<text x="30.1" y="79.2">R22</text>
<text x="40.1" y="82.1">blue</text>
<text x="40.8" y="79.6">D7</text>
<text x="200.9" y="83.8">+3.3V</text>
<text x="232.9" y="79.6">PB8</text>
<text x="232.9" y="82.2">PB9</text>
<text x="256.4" y="79.6">PA8</text>
<text x="256.4" y="82.2">PA9</text>
<text x="30.1" y="86.8">R23</text>
<text x="30.8" y="84.8">1k</text>
<text x="40.1" y="89.7">blue</text>
<text x="40.8" y="87.2">D8</text>
<text x="85.7" y="85.6" transform="rotate(-90 85.7 85.6)">GND</text>
<text x="88.3" y="85.6" transform="rotate(-90 88.3 85.6)">GND</text>
<text x="90.8" y="85.6" transform="rotate(-90 90.8 85.6)">GND</text>
<text x="93.3" y="85.6" transform="rotate(-90 93.3 85.6)">GND</text>
<text x="95.9" y="85.6" transform="rotate(-90 95.9 85.6)">GND</text>
<text x="98.4" y="85.6" transform="rotate(-90 98.4 85.6)">GND</text>
<text x="101" y="85.6" transform="rotate(-90 101 85.6)">GND</text>
<text x="103.5" y="85.6" transform="rotate(-90 103.5 85.6)">GND</text>
<text x="188.2" y="87.6">+3.3V</text>
<text x="232.9" y="84.7">PB10</text>
<text x="232.9" y="87.2">PB11</text>
<text x="232.9" y="89.8">PB12</text>
<text x="255.4" y="84.7">PA10</text>
<text x="255.4" y="87.2">PA11</text>
<text x="255.4" y="89.8">PA12</text>
<text x="30.1" y="94.4">R30</text>
<text x="30.8" y="92.4">1k</text>
<text x="40.8" y="94.8">D9</text>
<text x="182.5" y="95.7">R15</text>
<text x="182.7" y="93.7">10k</text>
<text x="197.8" y="92.4">C44</text>
<text x="204.1" y="92.4">C45</text>
<text x="210.5" y="92.4">C46</text>
<text x="232.9" y="92.3">PB13</text>
<text x="232.9" y="94.9">PB14</text>
<text x="255.4" y="92.3">PA13</text>
<text x="255.4" y="94.9">PA14</text>
<text x="46.3" y="98.7">GND</text>
<text x="83.1" y="98.7">GND</text>
<text x="197.9" y="97.5">100n</text>
<text x="204.3" y="97.5">100n</text>
<text x="210.6" y="97.5">100n</text>
<text x="232.9" y="97.4">PB15</text>
<text x="243.2" y="98.8" transform="rotate(-90 243.2 98.8)">VSS</text>
<text x="245.7" y="98.8" transform="rotate(-90 245.7 98.8)">VSS</text>
<text x="248.3" y="98.8" transform="rotate(-90 248.3 98.8)">VSS</text>
<text x="250.8" y="98.8" transform="rotate(-90 250.8 98.8)">VSSA</text>
<text x="255.4" y="97.4">PA15</text>
<text x="16.2" y="105.3">+5V</text>
<text x="32.4" y="107.6">TLV70233_SOT23-5</text>
<text x="39.5" y="105.3">U4</text>
<text x="53.5" y="105.3">+3.3V</text>
<text x="201.2" y="105.1">GND</text>
<text x="22.6" y="112.6">L10</text>
<text x="22.6" y="109.4">10u</text>
<text x="35.8" y="111.4">IN</text>
<text x="35.8" y="113.9">EN</text>
<text x="41.7" y="111.4">OUT</text>
<text x="240.6" y="111.4">GND</text>
<text x="18.7" y="115.3">C50</text>
<text x="41.3" y="118.1" transform="rotate(-90 41.3 118.1)">GND</text>
<text x="56.8" y="115.3">C52</text>
<text x="18.9" y="120.3">100n</text>
<text x="56.9" y="120.3">10u</text>
<text x="15.8" y="128">GND</text>
<text x="38.7" y="128">GND</text>
<text x="53.9" y="128">GND</text>
<text x="172.9" y="128.2">+3.3V</text>
<text x="181" y="131.1">STLINK</text>
<text x="183.2" y="128.8">J3</text>
<text x="16.7" y="135.6">P3</text>
<text x="23.1" y="132">+3.3V</text>
<text x="15.8" y="142.6" transform="rotate(-90 15.8 142.6)">I2C</text>
<text x="173.3" y="145.7">GND</text>
<text x="16.7" y="154.6">P4</text>
<text x="22.5" y="151.1">+5V</text>
<text x="32.3" y="152.1">GND</text>
<text x="15.8" y="164.1" transform="rotate(-90 15.8 164.1)">DISPLAY</text>
<text x="23.4" y="171.1">GND</text>
</g>
<g font-size="1.7" fill="#840000">
<text x="16.5" y="21.2">SERVICE</text>
<text x="221.3" y="31.4">NRST</text>
<text x="15.9" y="39">COS_LED</text>
<text x="220.1" y="36.4">BOOT0</text>
<text x="16.4" y="46.6">PTT_LED</text>
<text x="218.4" y="49.1">SERVICE</text>
<text x="223.6" y="51.7">CE</text>
<text x="13.7" y="54.2">DSTAR_LED</text>
<text x="57.5" y="54.2">BOOT0</text>
<text x="67.6" y="56.8">NRST</text>
<text x="218.5" y="59.3">P25_LED</text>
<text x="15.7" y="61.8">DMR_LED</text>
<text x="218.2" y="61.8">YSF_LED</text>
<text x="266.7" y="64.4">DISP_TXD</text>
<text x="16.3" y="69.5">YSF_LED</text>
<text x="220.2" y="69.5">DATA1</text>
<text x="220.2" y="66.9">DCLK1</text>
<text x="221.3" y="72">SCLK</text>
<text x="266.7" y="69.5">DATA2</text>
<text x="266.7" y="72">DCLK2</text>
<text x="266.7" y="66.9">DISP_RXD</text>
<text x="16.6" y="77.1">P25_LED</text>
<text x="220" y="77.1">SREAD</text>
<text x="220.1" y="74.5">SDATA</text>
<text x="266.7" y="77.1">POCSAG_LED</text>
<text x="266.7" y="74.5">SLE2</text>
<text x="221.7" y="79.6">SLE1</text>
<text x="266.7" y="79.6">NXDN_LED</text>
<text x="266.7" y="82.2">TXD</text>
<text x="14.8" y="84.7">NXDN_LED</text>
<text x="215.6" y="89.8">DSTAR_LED</text>
<text x="266.7" y="89.8">D+</text>
<text x="266.7" y="84.7">RXD</text>
<text x="12.1" y="92.3">POCSAG_LED</text>
<text x="171.8" y="93.6">NRST</text>
<text x="217.6" y="92.3">DMR_LED</text>
<text x="218.3" y="94.9">PTT_LED</text>
<text x="266.7" y="94.9">SWCLK</text>
<text x="266.7" y="92.3">SWDIO</text>
<text x="217.8" y="97.4">COS_LED</text>
<text x="169.2" y="136.8">NRST</text>
<text x="195.6" y="134.2">SWDIO</text>
<text x="195.6" y="136.8">SWCLK</text>
<text x="28" y="143.1">SCL</text>
<text x="28" y="145.7">SDA</text>
<text x="26.7" y="159.6">DISP_RXD</text>
<text x="26.7" y="162.2">DISP_TXD</text>
</g>
</svg>
